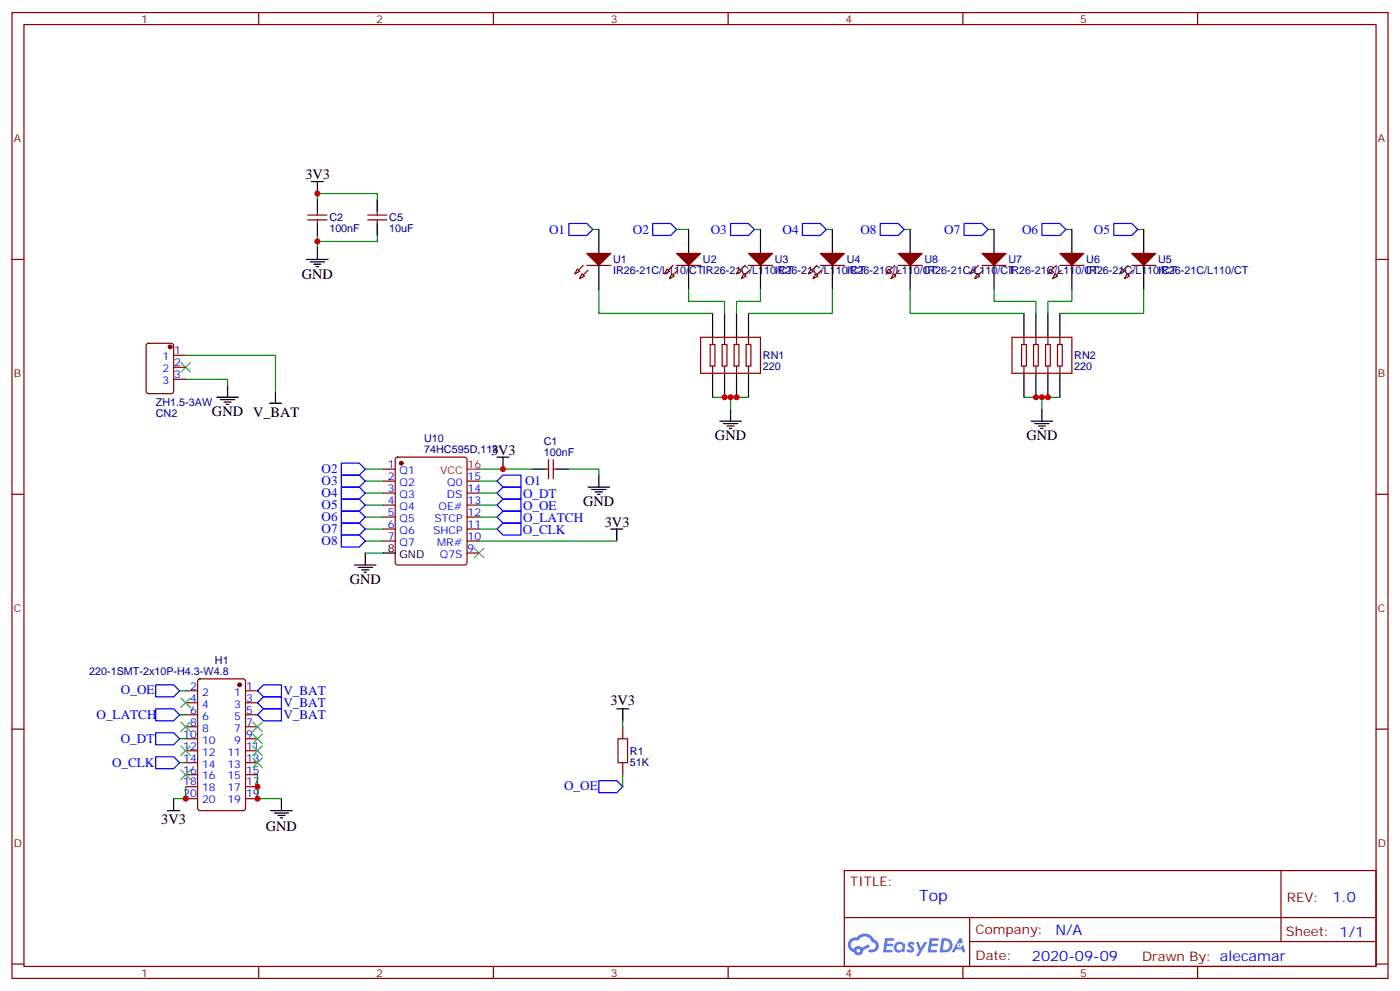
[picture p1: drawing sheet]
<svg xmlns="http://www.w3.org/2000/svg" width="412mm" height="292mm" viewBox="0 0 412 292" stroke-linecap="round" stroke-linejoin="round" font-family="sans-serif">
<g fill="none" stroke="#870000" stroke-width=".35">
<path d="M3.5 3.7h405.4v284.3h-405.4zM7.1 7.2h398.2v277.3h-398.2zM76.2 3.7v3.5M145.3 3.7v3.5M214.5 3.7v3.5M283.6 3.7v3.5M352.8 3.7v3.5M3.5 76.4h3.6M405.3 76.4h3.6M3.5 145.5h3.6M405.3 145.5h3.6M3.5 214.7h3.6"/>
<path d="M405.3 214.7h3.6M248.7 256.3h156.6v28.2h-156.6zM377.3 256.3v20.9M248.7 270.1h156.5M285.6 277.2h119.6M285.6 270.1v14.2M3.5 283.8h3.6M76.2 284.5v3.5M145.3 284.5v3.5M214.5 284.5v3.5M283.6 284.5v3.5M352.8 284.5v3.5"/>
<path d="M405.3 283.8h3.6"/>
</g>
<g fill="#5487ff">
<path d="M267.7 277.5a1.22 1.22 0 0 1 1.7 .2l-.4 .6a.47 .47 0 0 0-.3-.4 .47 .47 0 0 0-.5 .2l.1 .2a1.14 1.14 0 0 1 .8 1.8 1.14 1.14 0 0 1-1.9 0l-.2-.2 .5-.6 .7 .5a.29 .29 0 0 0 .3-.3 .29 .29 0 0 0-.2-.3 1.04 1.04 0 0 1-.6-1.7z"/>
<path d="M260.7 276.2h2.4l.3 .2-.2 .5-1.8 .1-.1 .8h1.5l.3 .4-.3 .4h-1.6l-.2 1.1h1.7l.2 .3-.2 .3-2.6 .1z"/>
<path d="M273.8 276.2h2.4l.3 .2-.1 .5-1.8 .1-.2 .8h1.6l.3 .4-.4 .4-1.6-.1-.1 1.1 1.7 .1 .2 .3-.2 .3-2.6 .1z"/>
<path d="M282.6 276.2h.7l.3 1.3-.6 .3a.69 .69 0 0 0-1 .3 .69 .69 0 0 0 .4 .9 .69 .69 0 0 0 .9-.6l.5-.2 .6 2.2h-.8l-.2-.9h-1.8l-.5 .9h-.8z"/>
<path d="M269.8 277.3h.8l.6 1.8 1.1-1.8h.9l-2.6 4.2h-.8l.9-1.5z"/>
<path d="M277.4 276.2l-.6 4.2h1.3a2.11 2.11 0 0 0 2.5-2.1 2.11 2.11 0 0 0-2.5-2.1zM278.1 277a1.39 1.39 0 0 1 1.7 1.4 1.39 1.39 0 0 1-1.8 1.2h-.3z"/>
<path d="M263.7 277.8a1.54 1.54 0 0 0-.1 2.2 1.54 1.54 0 0 0 2.2 .1l.6 .3 .3-2.3-.2-.3h-.4a1.49 1.49 0 0 0-2.4 0zM264 278.8a.94 .94 0 0 1 1.8 0 .94 .94 0 0 1-1.8 0z"/>
<path d="M250.4 276.6a2.18 2.18 0 0 0 1.1 3.7 1.44 1.44 0 0 0 1.6 .9 1.44 1.44 0 0 0 1.2-1.4l2-1.1-.5-.7-1.9 1a1.47 1.47 0 0 0-2.4 .4 1.39 1.39 0 0 1-.7-1.9 1.39 1.39 0 0 1 2-.5 2.12 2.12 0 0 1 2.2-1.3 2.12 2.12 0 0 1 1.9 1.7 1.14 1.14 0 0 1 1.1 1.4 1.14 1.14 0 0 1-1.7 .7 .43 .43 0 0 0-.5 .4 .43 .43 0 0 0 .4 .5 1.98 1.98 0 0 0 2.5-1.2 1.98 1.98 0 0 0-1.2-2.6 3.1 3.1 0 0 0-5.3-.6l-.9 .1zM252.3 279.9a.55 .55 0 0 1 1.1 0 .55 .55 0 0 1-1.1 0z"/>
<circle cx="282.6" cy="278.3" r=".26"/>
</g>
<g fill="none" stroke="#008700" stroke-width=".35">
<path d="M93.5 58.7v-1.7h17.6v1.7M93.5 69.3v1.8M111.1 69.3v1.8h-17.6v1.7M174.6 67.6h1.8M199.3 67.6h3.5M222.2 67.6h1.8M243.4 67.6h1.8M266.3 67.6h1.8M291 67.6h1.8M314 67.6h1.7M335.1 67.6h1.8M176.4 85.2v7.1h33.5"/>
<path d="M54.7 111.7h12.3v1.7M54.7 104.6h26.4v10.6M209.9 116.9h10.6M215.2 116.9v3.6M301.6 116.9h10.6M306.9 116.9v3.6M107.6 138.1h5.3M141.1 138.1h15.9M167.6 138.1h8.8v1.8M107.6 141.6h5.3M107.6 159.3h5.3M107.6 155.8h5.3"/>
<path d="M107.6 152.2h5.3M107.6 148.7h5.3M107.6 145.2h5.3M141.1 141.6h5.3M141.1 159.3h40.6M141.1 155.8h5.3M141.1 152.2h5.3M141.1 148.7h5.3M141.1 145.2h5.3M107.6 162.8h5.3M52.9 217.5h1.8M52.9 210.4h1.8"/>
<path d="M52.9 203.4h1.8M183.4 212.2v1.8M52.9 224.5h1.8M54.7 231.6v3.5h-3.5M75.8 228.1v7h7.1M183.4 228.1v3.5"/>
</g>
<g fill="none" stroke="#000" stroke-width=".35">
<path d="M91.7 53.4h3.5M93.5 53.4v3.6M93.5 58.7v3.6M111.1 58.7v3.6M90.3 76.4h6.4M91.4 77.1h4.2M92.4 77.8h2.1M93.1 78.5h.7M93.5 65.8v3.5M93.5 72.8v3.6M111.1 65.8v3.5M176.4 67.6v7"/>
<path d="M176.4 78.1v7.1M209.9 92.3v7M213.4 92.3v7M217 92.3v7M220.5 92.3v7M301.6 92.3v7M305.2 92.3v7M308.7 92.3v7M312.2 92.3v7M63.9 116.9h6.3M64.9 117.7h4.2M66 118.4h2.1"/>
<path d="M66.7 119.1h.7M67 113.4v3.5M79.4 118.7h3.5M81.1 115.2v3.5M209.9 109.9v7M213.4 109.9v7M217 109.9v7M220.5 109.9v7M301.6 109.9v7M305.2 109.9v7M308.7 109.9v7M312.2 109.9v7"/>
<path d="M146.4 134.6h3.5M148.2 134.6v3.5M157 138.1h3.5M164 138.1h3.6M176.4 139.9v3.5M212 124h6.4M213.1 124.7h4.2M214.1 125.4h2.2M214.8 126.1h.7M215.2 120.5v3.5M303.7 124h6.4M304.8 124.7h4.2"/>
<path d="M305.9 125.4h2.1M306.6 126.1h.7M306.9 120.5v3.5M173.2 143.4h6.4M174.3 144.1h4.2M175.3 144.8h2.1M176 145.5h.7M179.9 155.8h3.5M181.7 155.8v3.5M104.4 166.3h6.4M105.5 167h4.2M106.5 167.7h2.2"/>
<path d="M107.2 168.5h.7M107.6 162.8v3.5M112.9 162.8h3.5M181.7 208.7h3.5M183.4 208.7v3.5M49.4 238.7h3.5M51.2 235.1v3.6M79.7 238.7h6.4M80.8 239.4h4.2M82.9 235.1v3.6M81.8 240.1h2.2M82.5 240.8h.8"/>
</g>
<g fill="none" stroke="#870000" stroke-width=".35">
<path d="M90.7 64.7h5.6M90.7 63.3h5.6M93.5 62.3v1M93.5 64.7v1.1M108.3 64.7h5.6M108.3 63.3h5.6M111.1 62.3v1M111.1 64.7v1.1M171.8 78.1l-2.5 2.5M172.9 78.1h7M173.2 79.6l-2.5 2.4M206.4 99.3h17.6v10.6h-17.6z"/>
<path d="M209.9 99.3v2.1M213.4 99.3v2.1M217 99.3v2.1M220.5 99.3v2.1M298.1 99.3h17.6v10.6h-17.6zM301.6 99.3v2.1M305.2 99.3v2.1M308.7 99.3v2.1M312.2 99.3v2.1M43.3 101.3l.4-.2h6.7l.7 .4 .1 13.7-.5 .6-7 .1-.6-.5-.1-13.6zM51.2 104.6h3.5M51.2 108.1h3.5"/>
<path d="M51.2 111.7h3.5M209.2 101.4h1.4v6.4h-1.4zM209.9 107.8v2.1M212.7 101.4h1.4v6.4h-1.4zM213.4 107.8v2.1M216.3 101.4h1.4v6.4h-1.4zM217 107.8v2.1M219.8 101.4h1.4v6.4h-1.4zM220.5 107.8v2.1M300.9 101.4h1.4v6.4h-1.4zM301.6 107.8v2.1M304.4 101.4h1.5v6.4h-1.5z"/>
<path d="M305.2 107.8v2.1M308 101.4h1.4v6.4h-1.4zM308.7 107.8v2.1M311.5 101.4h1.4v6.4h-1.4zM312.2 107.8v2.1M112.9 138.1h3.5M116.7 134.8l.4-.2h19.8l.6 .4 .1 30.6-.5 .7h-20l-.6-.4-.1-30.6zM160.5 138.1h1.1M161.6 135.3v5.6M163 135.3v5.6M163 138.1h1M112.9 141.6h3.5"/>
<path d="M112.9 145.2h3.5M112.9 148.7h3.5M112.9 152.2h3.5M112.9 155.8h3.5M112.9 159.3h3.5M137.6 141.6h3.5M137.6 145.2h3.5M137.6 148.7h3.5M137.6 152.2h3.5M137.6 155.8h3.5M137.6 159.3h3.5M137.6 162.8h3.5"/>
<path d="M54.7 203.4h3.5M54.7 206.9h3.5M54.7 210.4h3.5M54.7 214h3.5M54.7 217.5h3.5M58.4 200.1l.5-.3h12.7l.7 .5v37.6l-.4 .7-13 .1-.6-.5-.1-37.6zM72.3 203.4h3.5M72.3 206.9h3.5M72.3 210.4h3.5M72.3 214h3.5M72.3 217.5h3.5M183.4 214v3.5"/>
<path d="M54.7 235.1h3.5M54.7 231.6h3.5M54.7 228.1h3.5M54.7 224.5h3.5M54.7 221h3.5M72.3 235.1h3.5M72.3 231.6h3.5M72.3 228.1h3.5M72.3 224.5h3.5M72.3 221h3.5M183.4 224.5v3.6"/>
</g>
<g fill="none" stroke="#00f" stroke-width=".35">
<path d="M167.6 65.8h5.3l1.7 1.8-1.7 1.7h-5.3zM192.3 65.8h5.3l1.7 1.8-1.7 1.7h-5.3zM215.2 65.8h5.3l1.7 1.8-1.7 1.7h-5.3zM236.4 65.8h5.3l1.7 1.8-1.7 1.7h-5.3zM259.3 65.8h5.3l1.7 1.8-1.7 1.7h-5.3zM284 65.8h5.3l1.7 1.8-1.7 1.7h-5.3zM306.9 65.8h5.3l1.8 1.8-1.8 1.7h-5.3zM328.1 65.8h5.3l1.7 1.8-1.7 1.7h-5.3zM100.5 136.3h5.3l1.8 1.8-1.8 1.8h-5.3zM100.5 139.9h5.3l1.8 1.7-1.8 1.8h-5.3zM100.5 143.4h5.3l1.8 1.8-1.8 1.7h-5.3zM100.5 146.9h5.3l1.8 1.8-1.8 1.8h-5.3z"/>
<path d="M100.5 150.5h5.3l1.8 1.7-1.8 1.8h-5.3zM100.5 154h5.3l1.8 1.8-1.8 1.7h-5.3zM100.5 157.5h5.3l1.8 1.8-1.8 1.7h-5.3zM146.4 141.6l1.8-1.7h5.3v3.5h-5.3zM146.4 145.2l1.8-1.8h5.3v3.5h-5.3zM146.4 152.2l1.8-1.7h5.3v3.5h-5.3zM146.4 148.7l1.8-1.8h5.3v3.6h-5.3zM148.2 154h5.3v3.5h-5.3l-1.8-1.7zM45.9 201.6h5.3l1.7 1.8-1.7 1.7h-5.3zM45.9 208.7h5.3l1.7 1.7-1.7 1.8h-5.3zM45.9 215.7h5.3l1.7 1.8-1.7 1.8h-5.3zM75.8 203.4l1.8-1.8h5.3v3.5h-5.3z"/>
<path d="M75.8 206.9l1.8-1.8h5.3v3.6h-5.3zM75.8 210.4l1.8-1.7h5.3v3.5h-5.3zM45.9 222.8h5.3l1.7 1.7-1.7 1.8h-5.3zM176.4 229.8h5.3l1.7 1.8-1.7 1.8h-5.3z"/>
</g>
<g fill="none" stroke="#3c3" stroke-width=".35">
<path d="M53.3 106.7l2.8 2.8M56.1 106.7l-2.8 2.8M139.7 161.4l2.8 2.8M142.5 161.4l-2.8 2.8M53.3 205.5l2.8 2.8M53.3 212.5l2.8 2.9M53.3 219.6l2.8 2.8M56.1 205.5l-2.8 2.8M56.1 212.5l-2.8 2.9M56.1 219.6l-2.8 2.8M74.4 219.6l2.9 2.8M74.4 216.1l2.9 2.8"/>
<path d="M74.4 212.5l2.9 2.9M77.3 219.6l-2.9 2.8M77.3 216.1l-2.9 2.8M77.3 212.5l-2.9 2.9M53.3 226.7l2.8 2.8M56.1 226.7l-2.8 2.8M74.4 223.1l2.9 2.9M77.3 223.1l-2.9 2.9"/>
</g>
<g fill="#870000" stroke="#870000" stroke-width=".35">
<path d="M172.9 74.6h7l-3.5 3.5z"/>
<circle cx="118.2" cy="136.3" r=".53"/>
<circle cx="70.6" cy="201.6" r=".53"/>
<circle cx="50.1" cy="102.1" r=".53"/>
</g>
<path d="M137.6 138.1h3.5" fill="none" stroke="#f00" stroke-width=".35"/>
<path d="M182 217.5h2.9v7h-2.9z" fill="none" stroke="#a10000" stroke-width=".35"/>
<g fill="#f0f0f0" stroke="#870000" stroke-width=".35">
<path d="M170 79.2l.7 .7-1.4 .7z"/>
<path d="M171.4 80.6l.8 .7-1.5 .7z"/>
</g>
<path d="M336.9 67.6v7M336.9 78.1v7.1" fill="none" stroke="#000" stroke-width=".35"/>
<path d="M333.4 74.6h7l-3.5 3.5z" fill="#870000" stroke="#870000" stroke-width=".35"/>
<path d="M332.3 78.1l-2.5 2.5M333.4 78.1h7M333.7 79.6l-2.4 2.4" fill="none" stroke="#870000" stroke-width=".35"/>
<g fill="#f0f0f0" stroke="#870000" stroke-width=".35">
<path d="M330.6 79.2l.7 .7-1.5 .7z"/>
<path d="M332 80.6l.7 .7-1.4 .7z"/>
</g>
<path d="M202.8 67.6v7M202.8 78.1v7.1" fill="none" stroke="#000" stroke-width=".35"/>
<path d="M199.3 74.6h7.1l-3.6 3.5z" fill="#870000" stroke="#870000" stroke-width=".35"/>
<path d="M198.3 78.1l-2.5 2.5M199.3 78.1h7.1M199.7 79.6l-2.5 2.4" fill="none" stroke="#870000" stroke-width=".35"/>
<g fill="#f0f0f0" stroke="#870000" stroke-width=".35">
<path d="M196.5 79.2l.7 .7-1.4 .7z"/>
<path d="M197.9 80.6l.7 .7-1.4 .7z"/>
</g>
<path d="M224 67.6v7M224 78.1v7.1" fill="none" stroke="#000" stroke-width=".35"/>
<path d="M220.5 74.6h7l-3.5 3.5z" fill="#870000" stroke="#870000" stroke-width=".35"/>
<path d="M219.4 78.1l-2.4 2.5M220.5 78.1h7M220.8 79.6l-2.4 2.4" fill="none" stroke="#870000" stroke-width=".35"/>
<g fill="#f0f0f0" stroke="#870000" stroke-width=".35">
<path d="M217.7 79.2l.7 .7-1.4 .7z"/>
<path d="M219.1 80.6l.7 .7-1.4 .7z"/>
</g>
<path d="M245.2 67.6v7M245.2 78.1v7.1" fill="none" stroke="#000" stroke-width=".35"/>
<path d="M241.7 74.6h7l-3.5 3.5z" fill="#870000" stroke="#870000" stroke-width=".35"/>
<path d="M240.6 78.1l-2.5 2.5M241.7 78.1h7M242 79.6l-2.5 2.4" fill="none" stroke="#870000" stroke-width=".35"/>
<g fill="#f0f0f0" stroke="#870000" stroke-width=".35">
<path d="M238.8 79.2l.7 .7-1.4 .7z"/>
<path d="M240.2 80.6l.7 .7-1.4 .7z"/>
</g>
<path d="M315.7 67.6v7M315.7 78.1v7.1" fill="none" stroke="#000" stroke-width=".35"/>
<path d="M312.2 74.6h7.1l-3.6 3.5z" fill="#870000" stroke="#870000" stroke-width=".35"/>
<path d="M311.1 78.1l-2.4 2.5M312.2 78.1h7.1M312.6 79.6l-2.5 2.4" fill="none" stroke="#870000" stroke-width=".35"/>
<g fill="#f0f0f0" stroke="#870000" stroke-width=".35">
<path d="M309.4 79.2l.7 .7-1.4 .7z"/>
<path d="M310.8 80.6l.7 .7-1.4 .7z"/>
</g>
<path d="M292.8 67.6v7M292.8 78.1v7.1" fill="none" stroke="#000" stroke-width=".35"/>
<path d="M289.3 74.6h7l-3.5 3.5z" fill="#870000" stroke="#870000" stroke-width=".35"/>
<path d="M288.2 78.1l-2.4 2.5M289.3 78.1h7M289.6 79.6l-2.4 2.4" fill="none" stroke="#870000" stroke-width=".35"/>
<g fill="#f0f0f0" stroke="#870000" stroke-width=".35">
<path d="M286.5 79.2l.7 .7-1.4 .7z"/>
<path d="M287.9 80.6l.7 .7-1.4 .7z"/>
</g>
<path d="M268.1 67.6v7M268.1 78.1v7.1" fill="none" stroke="#000" stroke-width=".35"/>
<path d="M264.6 74.6h7l-3.5 3.5z" fill="#870000" stroke="#870000" stroke-width=".35"/>
<path d="M263.5 78.1l-2.4 2.5M264.6 78.1h7M264.9 79.6l-2.4 2.4" fill="none" stroke="#870000" stroke-width=".35"/>
<g fill="#f0f0f0" stroke="#870000" stroke-width=".35">
<path d="M261.8 79.2l.7 .7-1.4 .7z"/>
<path d="M263.2 80.6l.7 .7-1.4 .7z"/>
</g>
<path d="M202.8 85.2v3.5h10.6v3.6M224 85.2v3.5h-7v3.6M245.2 85.2v7.1h-24.7M268.1 85.2v7.1h33.5M292.8 85.2v3.5h12.4v3.6M315.7 85.2v3.5h-7v3.6M336.9 85.2v7.1h-24.7" fill="none" stroke="#008700" stroke-width=".35"/>
<g fill="#c00">
<circle cx="93.5" cy="71.1" r=".88"/>
<circle cx="93.5" cy="57" r=".88"/>
<circle cx="148.2" cy="138.1" r=".88"/>
<circle cx="213.4" cy="116.9" r=".88"/>
<circle cx="217" cy="116.9" r=".88"/>
<circle cx="215.2" cy="116.9" r=".88"/>
<circle cx="306.9" cy="116.9" r=".88"/>
<circle cx="308.7" cy="116.9" r=".88"/>
<circle cx="305.2" cy="116.9" r=".88"/>
<circle cx="75.8" cy="235.1" r=".88"/>
<circle cx="54.7" cy="235.1" r=".88"/>
<circle cx="75.8" cy="231.6" r=".88"/>
</g>
<text font-size="4.6" fill="#00f" x="270.8" y="265.3">Top</text>
<g font-size="4.2">
<text x="90" y="52.7">3V3</text>
<text x="88.9" y="82">GND</text>
<text x="62.4" y="122.6">GND V_BAT</text>
<text x="210.6" y="129.6">GND</text>
<text x="302.3" y="129.6">GND</text>
<text x="144.6" y="133.9">3V3</text>
<text x="171.8" y="149">GND</text>
<text x="178.2" y="155">3V3</text>
<text x="103" y="172">GND</text>
<text x="179.8" y="207.6">3V3</text>
<text x="47.5" y="242.6">3V3</text>
<text x="78.3" y="244.8">GND</text>
</g>
<g font-size="4.2" fill="#00f">
<text x="392.5" y="265.6">1.0</text>
<text x="310.9" y="275.1">N/A</text>
<text x="304" y="282.9">2020-09-09</text>
</g>
<g font-size="3.9" fill="#00f">
<text x="161.7" y="68.8">O1</text>
<text x="186.4" y="68.8">O2</text>
<text x="209.4" y="68.8">O3</text>
<text x="230.5" y="68.8">O4</text>
<text x="253.5" y="68.8">O8</text>
<text x="278.2" y="68.8">O7</text>
<text x="301.1" y="68.8">O6</text>
<text x="322.3" y="68.8">O5</text>
<text x="94.7" y="139.4">O2</text>
<text x="94.7" y="142.9">O3</text>
<text x="154.7" y="142.9">O1</text>
<text x="94.7" y="146.4">O4</text>
<text x="94.7" y="150">O5</text>
<text x="154.1" y="146.6">O_DT</text>
<text x="94.7" y="153.5">O6</text>
<text x="154.1" y="150.1">O_OE</text>
<text x="154.1" y="153.6">O_LATCH</text>
<text x="94.7" y="157">O7</text>
<text x="94.7" y="160.6">O8</text>
<text x="154" y="157.2">O_CLK</text>
<text x="35.6" y="204.5">O_OE</text>
<text x="83.5" y="204.7">V_BAT</text>
<text x="83.5" y="208.2">V_BAT</text>
<text x="28.4" y="211.6">O_LATCH</text>
<text x="83.5" y="211.8">V_BAT</text>
<text x="35.6" y="218.7">O_DT</text>
<text x="33" y="225.7">O_CLK</text>
<text x="166.2" y="232.7">O_OE</text>
</g>
<g font-size="3.9" fill="#800">
<text x="250.5" y="260.9">TITLE:</text>
<text x="379.1" y="265.6">REV:</text>
<text x="287.4" y="275.1">Company:</text>
<text x="378.7" y="275.7">Sheet: 1/1</text>
<text x="287.4" y="282.8">Date:</text>
<text x="336.4" y="282.8">Drawn By: alecamar</text>
</g>
<g font-size="3.2" fill="#800">
<text x="41.6" y="6.7">1</text>
<text x="110.8" y="6.7">2</text>
<text x="179.9" y="6.7">3</text>
<text x="249.1" y="6.7">4</text>
<text x="318.2" y="6.7">5</text>
<text x="4.1" y="41.8">A</text>
<text x="405.9" y="41.8">A</text>
<text x="4.1" y="110.9">B</text>
<text x="405.9" y="110.9">B</text>
<text x="4.1" y="180.1">C</text>
<text x="405.9" y="180.1">C</text>
<text x="4.1" y="249.2">D</text>
<text x="405.9" y="249.2">D</text>
<text x="41.6" y="287.5">1</text>
<text x="110.8" y="287.5">2</text>
<text x="179.9" y="287.5">3</text>
<text x="249.1" y="287.5">4</text>
<text x="318.2" y="287.5">5</text>
</g>
<g font-size="3.2" fill="#000080">
<text x="97" y="65.2">C2</text>
<text x="114.7" y="65.1">C5</text>
<text x="97" y="68.4">100nF</text>
<text x="114.7" y="68.4">10uF</text>
<text x="180.6" y="77.5">U1</text>
<text x="207.1" y="77.5">U2</text>
<text x="228.2" y="77.5">U3</text>
<text x="249.4" y="77.5">U4</text>
<text x="272.3" y="77.5">U8</text>
<text x="297" y="77.5">U7</text>
<text x="320" y="77.5">U6</text>
<text x="341.1" y="77.5">U5</text>
<text x="180.6" y="80.7">IR26-21C/L110/CTIR26-21C/L110/CT</text>
<text x="228.2" y="80.7">IR26-21C/L110/CT</text>
<text x="249.4" y="80.7">IR26-21C/L110/CT</text>
<text x="272.3" y="80.7">IR26-21C/L110/CT</text>
<text x="297" y="80.7">IR26-21C/L110/CT</text>
<text x="320" y="80.7">IR26-21C/L110/CT</text>
<text x="341.1" y="80.7">IR26-21C/L110/CT</text>
<text x="224.7" y="105.8">RN1</text>
<text x="316.4" y="105.8">RN2</text>
<text x="224.7" y="108.9">220</text>
<text x="316.4" y="108.9">220</text>
<text x="45.9" y="119.4">ZH1.5-3AW</text>
<text x="45.9" y="122.6">CN2</text>
<text x="125" y="130.2">U10</text>
<text x="160.2" y="131">C1</text>
<text x="125" y="133.4">74HC595D,118</text>
<text x="160.2" y="134.2">100nF</text>
<text x="63.3" y="195.5">H1</text>
<text x="26.3" y="198.7">220-1SMT-2x10P-H4.3-W4.8</text>
<text x="185.6" y="225.4">51K</text>
<text x="185.6" y="222.1">R1</text>
</g>
<g font-size="3.2" fill="#00f">
<text x="47.8" y="106">1</text>
<text x="51.3" y="104.2">1</text>
<text x="51.3" y="107.8">2</text>
<text x="47.8" y="109.5">2</text>
<text x="47.8" y="113.1">3</text>
<text x="51.3" y="111.3">3</text>
<text x="114.2" y="137.8">1</text>
<text x="114.2" y="141.3">2</text>
<text x="117.7" y="139.5">Q1</text>
<text x="117.7" y="143.1">Q2</text>
<text x="131.8" y="143.1">Q0</text>
<text x="137.8" y="141.3">15</text>
<text x="114.2" y="144.8">3</text>
<text x="114.2" y="148.3">4</text>
<text x="117.7" y="146.6">Q3</text>
<text x="131.7" y="146.6">DS</text>
<text x="137.8" y="148.3">13</text>
<text x="137.8" y="144.8">14</text>
<text x="114.2" y="151.9">5</text>
<text x="114.2" y="155.4">6</text>
<text x="117.7" y="150.1">Q4</text>
<text x="117.7" y="153.6">Q5</text>
<text x="128" y="153.6">STCP</text>
<text x="129.2" y="150.1">OE#</text>
<text x="137.8" y="155.4">11</text>
<text x="137.8" y="151.9">12</text>
<text x="114.2" y="158.9">7</text>
<text x="117.7" y="157.2">Q6</text>
<text x="117.7" y="160.7">Q7</text>
<text x="127.6" y="157.2">SHCP</text>
<text x="128.8" y="160.7">MR#</text>
<text x="137.8" y="158.9">10</text>
<text x="129.6" y="164.2">Q7S</text>
<text x="137.8" y="162.5">9</text>
<text x="56" y="203">2</text>
<text x="72.5" y="203">1</text>
<text x="56" y="206.6">4</text>
<text x="59.5" y="208.3">4</text>
<text x="59.5" y="204.8">2</text>
<text x="69" y="204.8">1</text>
<text x="69" y="208.3">3</text>
<text x="72.5" y="206.6">3</text>
<text x="56" y="213.6">8</text>
<text x="56" y="210.1">6</text>
<text x="59.5" y="215.4">8</text>
<text x="59.5" y="211.8">6</text>
<text x="69" y="211.8">5</text>
<text x="69" y="215.4">7</text>
<text x="72.5" y="210.1">5</text>
<text x="72.5" y="213.6">7</text>
<text x="54" y="220.7">12</text>
<text x="54" y="217.1">10</text>
<text x="59.5" y="218.9">10</text>
<text x="69" y="218.9">9</text>
<text x="72.5" y="217.1">9</text>
<text x="72.5" y="220.7">11</text>
<text x="54" y="227.7">16</text>
<text x="54" y="224.2">14</text>
<text x="59.5" y="226">14</text>
<text x="59.5" y="222.4">12</text>
<text x="67" y="222.4">11</text>
<text x="67" y="226">13</text>
<text x="72.5" y="224.2">13</text>
<text x="72.5" y="227.7">15</text>
<text x="54" y="231.2">18</text>
<text x="59.5" y="233">18</text>
<text x="59.5" y="229.5">16</text>
<text x="67" y="229.5">15</text>
<text x="67" y="233">17</text>
<text x="72.5" y="231.2">17</text>
<text x="54" y="234.8">20</text>
<text x="59.5" y="236.5">20</text>
<text x="67" y="236.5">19</text>
<text x="72.5" y="234.8">19</text>
</g>
<g font-size="3.2" fill="#f00">
<text x="137.8" y="137.8">16</text>
<text x="129.7" y="139.5">VCC</text>
</g>
<g font-size="3.2">
<text x="114.2" y="162.5">8</text>
<text x="117.7" y="164.2">GND</text>
</g>
</svg>
